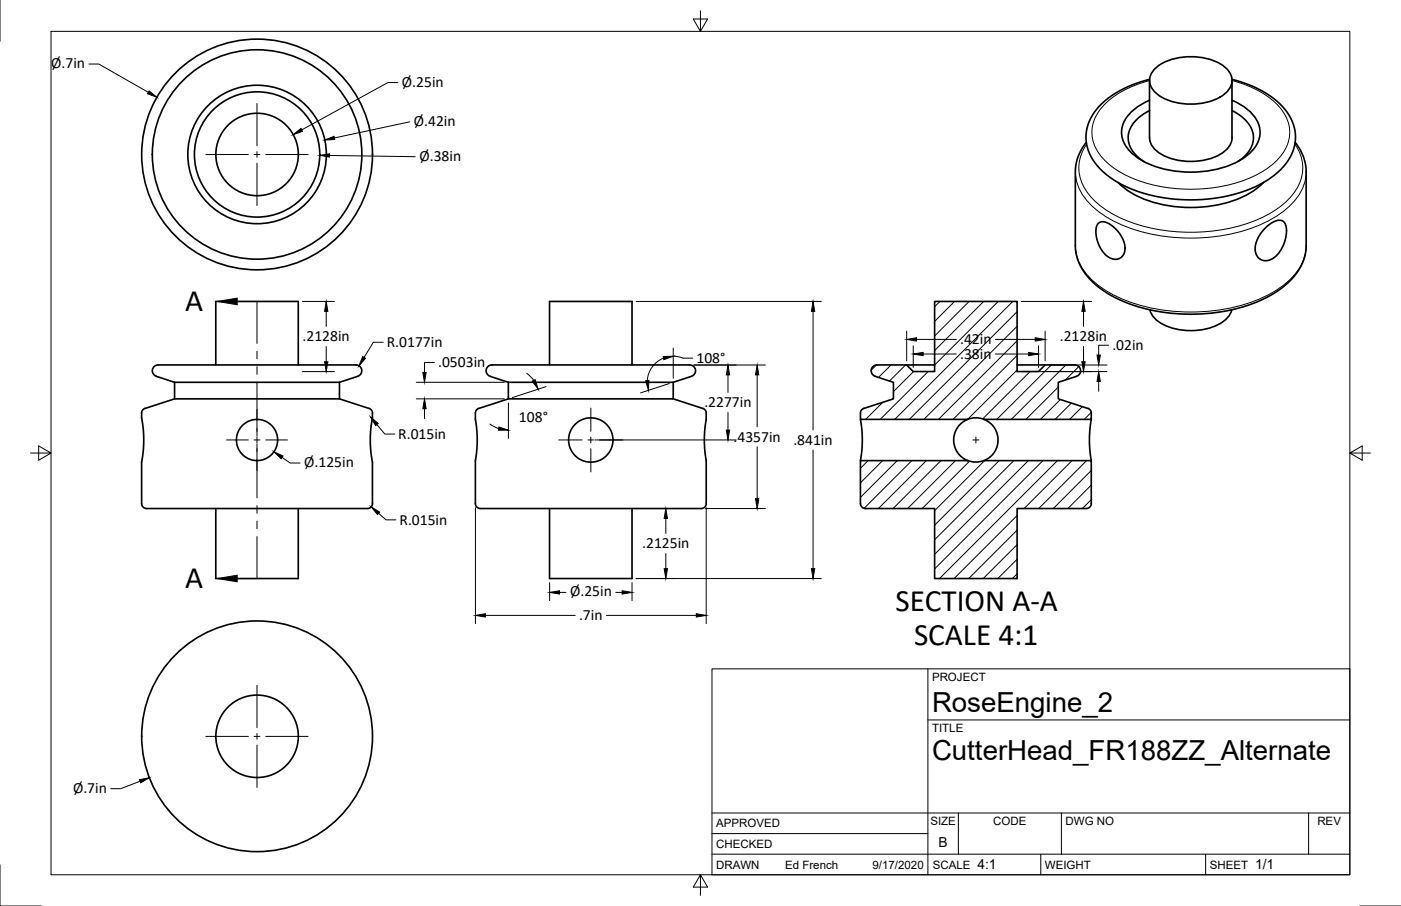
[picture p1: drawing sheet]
<svg xmlns="http://www.w3.org/2000/svg" width="432mm" height="279mm" viewBox="0 0 432 279" stroke-linecap="round" stroke-linejoin="round" font-family="sans-serif">
<!-- layer: Visible -->
<g fill="none" stroke="#000" stroke-width=".51">
<path d="M354.3 24.8v17.7a7.3 7.3 0 0 0 5.5 6 19.4 19.4 0 0 0 17.7-1.9 5.7 5.7 0 0 0 2.2-4.1v-17.7M354.3 24.5l-5 1.5-4.4 2.1-3.5 2.3-2.9 2.7-2.3 3.3-1.2 3.2-.3 3.5 .7 3.3 1.3 2.7 2.3 2.9 3.3 2.8 4 2.4 3.9 1.7 5.5 1.5 4.9 .9 5.6 .3 5.2-.1 5.5-.8 5.2-1.3 4.4-1.6 4.6-2.6 3.4-2.7 2.4-2.8 1.6-3 .7-3.4-.1-3.3-1.1-3.2-2.1-3.2-3.1-3-3.7-2.5-4.5-2.1-4.9-1.5M354.3 34.1a10.2 10.2 0 0 0-6.6 8.6 9.2 9.2 0 0 0 4.9 7.2M354.3 30.9a13.5 13.5 0 0 0-8.4 8.3 8.8 8.8 0 0 0 4.2 9.1 31.7 31.7 0 0 0 24 4.1 20.7 20.7 0 0 0 12.5-6.8 8 8 0 0 0-1.6-11.5 19 19 0 0 0-5.3-3.2M356.1 21.1a18.4 18.4 0 0 1 16.4-2.9 9.6 9.6 0 0 1 7 5.3 5.7 5.7 0 0 1-3.5 6.5 19.6 19.6 0 0 1-19-.7 5 5 0 0 1-.9-8.2zM379.7 34.1a10.2 10.2 0 0 1 6.6 8.6 9.2 9.2 0 0 1-4.9 7.2M334.8 43.9l-1.3 1.8-1.2 2.6-.6 2-.3 2.2v24.1l.8 3.5 1.3 2.8 2.6 3.4 2.6 2.3 3.5 2.4 3.9 1.9 4.8 1.7 5.1 1.3 5.4 .7 5.2 .3 6-.3 4.5-.6 6-1.4 4.4-1.5 4.3-2.1 3.2-2.1 2.9-2.6 2.3-2.9 1.5-3.1 .8-3.7 .1-24.1-.3-2.2-.6-2-1.2-2.6-1.3-1.8M344.7 56.3a29 29 0 0 0 18.6 7.5 36.4 36.4 0 0 0 24.1-5.7l2-1.8M338.4 69l1.2-.6 1.8 .4 2 1.4 1.7 1.8 1.1 2.1 .6 2.5-.4 1.8-1 1.1-1.3 .5-1.3-.2-1.4-.7-1.5-1.5-1.3-2.4-.7-2.3-.1-2.4zM390.1 70.2l2.4-1.8 2.1-.5 .9 .3 .5 .7 .5 2.5-.6 3.3-1.6 3.1-1.9 1.9-1.3 .6-1.1 .1-1.3-.3-1-.8-.7-1.3-.2-1.4 .4-2 .6-1.4zM354.4 95.5a8.3 8.3 0 0 0 5.9 5.3 19 19 0 0 0 17.4-2.2 5.8 5.8 0 0 0 1.9-3.1M48.7 112.5h53.2a39.1 39.1 0 0 1 8.8 .3 1.79 1.79 0 0 1 .8 1.8 1.79 1.79 0 0 1-1.2 1.4l-5.7 1.9"/>
<path d="M48.7 112.5a1.79 1.79 0 0 0-1.7 1.6 1.79 1.79 0 0 0 1.2 1.9l5.6 1.9M53.8 117.9h50.8M53.8 117.9v5.1M66.5 112.5v-19.5h25.4v19.5M104.6 117.9v5.1M151.6 112.5h53.1a39.1 39.1 0 0 1 8.8 .3 1.79 1.79 0 0 1 .9 1.8 1.79 1.79 0 0 1-1.3 1.4l-5.6 1.9M151.6 112.5a1.79 1.79 0 0 0-1.8 1.6 1.79 1.79 0 0 0 1.3 1.9l5.6 1.9M156.7 117.9h50.8M156.7 117.9v5.1M169.4 112.5v-19.5h25.4v19.5M207.5 117.9v5.1M279.4 112.5h8.7"/>
<path d="M313.5 112.5h8.6M44.7 125.9l-.6 .4a2.78 2.78 0 0 0-.5 2.6l.7 5.8-.1 3.9-.6 3.9v12.8M53.8 123h50.8M53.8 123l-9.1 3M104.6 123l9.1 3M113.7 125.9l.7 .4a2.72 2.72 0 0 1 .4 2.6l-.7 5.8 .1 3.9 .6 3.9v12.8M147.6 125.9l-.9 .7-.2 .8 .6 7.4-.1 3.8-.5 3.4v13.3M156.7 123h50.8M156.7 123l-9.1 3M207.5 123l9.1 3M216.6 125.9l.9 .7 .2 .8-.6 7.4 .1 3.8 .5 3.4v13.3M265.2 129.3l.6 5.5-.1 3.8-.5 3.4"/>
<path d="M266.3 126l9.1-3v-5.1l-5.7-1.9a1.79 1.79 0 0 1-1.2-1.9 1.79 1.79 0 0 1 1.8-1.6h9.1l2.1 2.1h6.6v-21.6h25.4v21.6h6.6l2-2.1h9.2a1.79 1.79 0 0 1 1.7 1.5 1.79 1.79 0 0 1-1.2 2l-5.6 1.9v5.1l9.1 3M266.3 125.9l-.7 .4-.4 .7v2.3h33M298.2 129.3l-1.7 1-1.3 1.4-.9 1.8-.4 1.8 .2 1.8 .8 2.1 1.4 1.7 1.9 1.1h-33v13.3M298.2 129.3l1.5-.4h1.4l2.2 .4M303.3 129.3l1.7 1 1.3 1.4 1 1.8 .3 1.8-.1 1.8-.9 2.1-1.4 1.7-1.9 1.1h33v13.3M335.3 125.9l.6 .4 .4 .7v2.3h-33M336.3 129.3l-.5 5.5 .1 3.8 .4 3.4M66.5 156.8v21.6h25.4v-21.6M114.8 155.3a2.12 2.12 0 0 1-2.6 1.5h-66a2.09 2.09 0 0 1-2.6-1.5M169.4 156.8v21.6h25.4v-21.6M217.7 155.3a2.12 2.12 0 0 1-2.6 1.5h-66a2.09 2.09 0 0 1-2.6-1.5M265.2 155.3a1.53 1.53 0 0 0 1.5 1.5h21.4v21.6h25.4v-21.6h21.3a1.53 1.53 0 0 0 1.6-1.5"/>
<path d="M298.2 142l1.5 .4 1.4 .1 2.2-.5"/>
<circle cx="79.2" cy="47.6" r="35.6"/>
<circle cx="79.2" cy="47.6" r="21.3"/>
<circle cx="79.2" cy="47.6" r="19.3"/>
<circle cx="79.2" cy="47.6" r="12.7"/>
<circle cx="79.2" cy="47.6" r="32.3"/>
<circle cx="79.2" cy="135.7" r="6.3"/>
<circle cx="182.1" cy="135.7" r="6.8"/>
<circle cx="79.2" cy="227.1" r="12.7"/>
<circle cx="79.2" cy="227.1" r="35.6"/>
</g>
<!-- layer: Visible Narrow -->
<path d="M354.3 24.8a27.3 27.3 0 0 0-15.5 9.3 11.2 11.2 0 0 0 1.5 15.2 34.2 34.2 0 0 0 20.1 8.6 45.9 45.9 0 0 0 29.6-5.6 14.3 14.3 0 0 0 7.5-11.8 14 14 0 0 0-6.9-10.8 34 34 0 0 0-10.9-4.9M331.4 52.9a15.6 15.6 0 0 0 7.2 12.4 47.5 47.5 0 0 0 28.4 8.1 48.5 48.5 0 0 0 28.4-8.1 16.1 16.1 0 0 0 7.2-12.4M334.9 44.4a12.6 12.6 0 0 0 1.6 16.6 37.7 37.7 0 0 0 21.8 10 53.3 53.3 0 0 0 33.4-5.4 19.1 19.1 0 0 0 9.5-11.3 12.2 12.2 0 0 0-2.1-9.9M331.4 75.7a15.6 15.6 0 0 0 7.2 12.4 47.5 47.5 0 0 0 28.4 8.1 48.5 48.5 0 0 0 28.4-8.1 16.1 16.1 0 0 0 7.2-12.4" fill="none" stroke="#000" stroke-width=".31"/>
<!-- layer: Border -->
<path d="M0 0v12.7M15.7 9.7h400.3v260.1h-400.3zM215.9 3.3v6.4l-2.2-3.8h4.4l-2.2 3.8M9.4 139.7h6.3l-3.8-2.2v4.4l3.8-2.2M416 139.7l3.8 2.2v-4.4l-3.8 2.2h6.4M0 266.7v12.7h12.7M215.9 269.8l2.2 3.8h-4.4l2.2-3.8v6.3M419.1 279.4h12.7" fill="none" stroke="#000" stroke-width=".31"/>
<!-- layer: Titleblock -->
<path d="M219.4 206.3h196.6v63.5h-196.6zM286 206.3v63.5M286 222h130M219.4 257.1h66.6M219.4 250.7h196.6M295.4 250.7v12.7M327.1 250.7v12.7M403.3 250.7v12.7M219.4 263.4h196.6M320.8 263.4v6.4M371.6 263.4v6.4" fill="none" stroke="#000" stroke-width=".31"/>
<!-- layer: Center Lines -->
<g fill="none" stroke="#000" stroke-width=".31">
<path d="M79.2 31.9v13.1M63.5 47.6h13M78.3 47.6h1.8M79.2 46.8v1.7M79.2 50.3v13.1M81.9 47.6h13.1M69.8 135.7h6.7M78.3 135.7h1.8M79.2 126.3v6.7M79.2 134.8v1.8M79.2 138.4v6.7M81.9 135.7h6.7"/>
<path d="M172.2 135.7h7.2M181.2 135.7h1.8M182.1 125.8v7.2M182.1 134.8v1.8M182.1 138.4v7.2M184.8 135.7h7.2M299.9 135.7h1.8M300.8 134.8v1.8M79.2 211.3v13.1M63.5 227.1h13M78.3 227.1h1.8M79.2 226.2v1.8"/>
<path d="M79.2 229.8v13M81.9 227.1h13.1"/>
</g>
<!-- layer: Dimensions -->
<g fill="none" stroke="#000" stroke-width=".31">
<path d="M27.4 19.7h3.1l15.2 8.8M122.6 25.5h-3.1l-26.5 14.5M126.3 37.6l-23.2 4.9M101.6 47.9l26.4 .4M93.2 93h9.9M100.5 96v4.7M196.1 93h57M250.6 96v36.6M314.7 93h21.8M333.9 96v4.7M93.2 114.6h9.9M100.5 106.9v4.6"/>
<path d="M118.1 105.6h-3l-2.9 4.6M128.3 117.9h27.1M133.9 111.8h-3.1v3.1M162.3 115.1l2.2 2.2M168.3 119.2l-10.4 3.4M204.5 110.4a8 8 0 0 0-5 6.9M206.3 118.3l-8.9 2.9M207.5 107.3v9.3M207.5 109.9l3 .5h3M213.8 112.6h22.1M224.4 115.6v5.4M233.4 115.6v16"/>
<path d="M279.4 102.1v9.2M281.5 106.6v6.7M282.5 104.7h12.2M284.5 109.2h10.2M306.8 109.2h10.2M306.8 104.7h12.3M314.7 114.6h26.5M320.1 106.6v6.7M322.1 102.1v9.2M323.4 112.6h17.8M333.9 106.9v4.6M338.6 117.6v3.1"/>
<path d="M341.7 106.5h-3.1v3M116.2 130.9l2.4 3h3M128.3 123h27.1M130.8 126v3.1M151 130.8l2.7 1.4M156.7 124.3v10.9M183.4 135.7h43.5M224.4 127.2v5.4M233.4 137.8v16M250.6 138.8v36.6M86.9 141.1l2.5 1.7h3.1M116.7 158.3l2.3 2h3"/>
<path d="M146.5 156.6v35.7M196.1 156.8h11.7M205.2 159.9v4.6M217.4 156.8h18.5M217.7 156.6v35.7M169.4 179.7v5.5M194.8 179.7v5.5M196.1 178.4h57M205.2 170.7v4.7M149.6 189.8h27.7M172.4 182.7h2M186.9 189.8h27.7"/>
<path d="M189.8 182.7h1.9M43.2 240.9l-6 2.3h-3.1"/>
</g>
<g fill="#000" stroke="#000" stroke-width=".31">
<path d="M46 28l2.3 2-2.9-1.1zM90.3 41.5l2.5-1.9 .5 .9zM98.5 47.9l3.1-.5v1.1zM100.1 43.2l2.9-1.2 .2 1zM100.5 93l.5 3h-1zM250.6 93l.5 3h-1zM333.9 93l.6 3h-1.1zM100 111.5h1l-.5 3.1zM111.8 110l.8 .5-2 2.3zM130.3 114.9h1l-.5 3zM164 117.5l.9-.4 1 2.9zM199 117.4l1-.1-.1 3.1z"/>
<path d="M204.4 109.9h3.1l-2.9 1zM224.4 112.6l.5 3h-1zM233.4 112.6l.5 3h-1zM279.4 104.7l3.1-.5v1zM281.5 109.2l3-.5v1zM317 108.7l3.1 .5-3.1 .5zM319.1 104.2l3 .5-3 .5zM333.4 111.5h1.1l-.6 3.1zM338.6 114.6l.5 3h-1zM338.1 109.5h1l-.5 3.1zM114.2 128.6l2.4 2-.8 .7zM130.8 123l.5 3h-1z"/>
<path d="M153.8 131.7l2.9 1h-3.1zM223.9 132.6h1l-.5 3.1zM84.4 139.3l2.8 1.3-.6 .9zM114.4 156.3l2.6 1.6-.6 .8zM205.2 156.8l.5 3.1h-1zM232.9 153.8h1l-.5 3zM204.7 175.4h1l-.5 3zM250.1 175.4h1l-.5 3zM146.5 189.8l3.1-.5v1zM169.4 182.7l3-.5v1zM191.7 182.2l3.1 .5-3.1 .5zM214.6 189.3l3.1 .5-3.1 .5z"/>
<path d="M43 240.5l3-.7-2.7 1.6z"/>
</g>
<!-- layer: Hatching -->
<g fill="none" stroke="#000" stroke-width=".31">
<path d="M289.7 93l-1.6 1.6M294.2 93l-6.1 6.1M298.7 93l-10.6 10.6M303.2 93l-15.1 15.1M307.7 93l-19.6 19.6M312.1 93l-36.3 36.3M313.5 96.1l-33.2 33.2M270.1 112.6l-1.6 1.6M274.6 112.6l-3.8 3.8M279.1 112.6l-4.9 4.9M281.6 114.6l-6.2 6.2M286 114.6l-14.7 14.7"/>
<path d="M313.5 100.6l-28.7 28.7M313.5 105.1l-24.2 24.2M313.5 109.6l-19.7 19.7M313.5 114.1l-15.3 15.2M317.5 114.6l-14.6 14.6M324 112.6l-16.8 16.7M326.2 119.4l-10 9.9M328.5 112.6l-16.8 16.7M332.5 113.1l-4.2 4.1M272.1 124.1l-5.3 5.2M326.8 123.2l-6.1 6.1M330.2 124.3l-5 5"/>
<path d="M333.6 125.4l-3.9 3.9M336.3 127.2l-2.1 2.1M267.6 142l-2.4 2.4M272.1 142l-6.9 6.9M276.6 142l-11.4 11.4M281.1 142l-14.8 14.8M285.5 142l-14.8 14.8M290 142l-14.7 14.8M294.5 142l-14.8 14.8M298.8 142.2l-14.6 14.6M303.5 142l-15.4 15.5M308 142l-19.9 19.9"/>
<path d="M312.5 142l-24.4 24.4M313.5 159l-19.4 19.4M317 142l-28.9 28.9M321.5 142l-33.4 33.4M325.9 142l-36.3 36.4M330.4 142l-14.7 14.8M334.9 142l-14.8 14.8M336.3 145.1l-11.7 11.7M336.3 149.6l-7.2 7.2M336.3 154.1l-2.7 2.7M313.5 163.5l-14.9 14.9M313.5 168l-10.5 10.4"/>
<path d="M313.5 172.5l-6 5.9M313.5 177l-1.5 1.4"/>
</g>
<!-- layer: Annotations -->
<path d="M73.1 93h6.1v12.9M79.2 108.3v2.4M79.2 113.1v2.3M79.2 117.8v11.9M79.2 132.1v2.4M79.2 136.9v2.4M79.2 141.6v11.9M79.2 155.9v2.4M79.2 160.7v2.4M79.2 165.5v12.9h-6.1" fill="none" stroke="#000" stroke-width=".31"/>
<path d="M67 93l6.1-1.1v2.1zM67 178.4l6.1-1v2z" fill="#000" stroke="#000" stroke-width=".31"/>
<g font-size="9.6">
<text x="57.1" y="96">A</text>
<text x="57.1" y="181.4">A</text>
<text x="276" y="188.6">SECTION A-A</text>
<text x="281.7" y="198.8">SCALE 4:1</text>
</g>
<g font-size="8.5">
<text x="287.3" y="219.5">RoseEngine_2</text>
<text x="287.3" y="234.5">CutterHead_FR188ZZ_Alternate</text>
</g>
<g font-size="4.8">
<text x="15.8" y="21">Ø.7in</text>
<text x="123.9" y="26.7">Ø.25in</text>
<text x="127.6" y="38.8">Ø.42in</text>
<text x="129.3" y="49.6">Ø.38in</text>
<text x="93.2" y="105.3">.2128in</text>
<text x="119.2" y="107">R.0177in</text>
<text x="295.9" y="106.2">.42in</text>
<text x="326.6" y="105.3">.2128in</text>
<text x="342.8" y="107.9">.02in</text>
<text x="135" y="113.3">.0503in</text>
<text x="214.7" y="112">108°</text>
<text x="295.9" y="110.7">.38in</text>
<text x="217.1" y="125.6">.2277in</text>
<text x="160" y="130.2">108°</text>
<text x="122.8" y="135.4">R.015in</text>
<text x="226.1" y="136.2">.4357in</text>
<text x="244.5" y="137.2">.841in</text>
<text x="93.8" y="144">Ø.125in</text>
<text x="123.1" y="161.8">R.015in</text>
<text x="197.9" y="169.1">.2125in</text>
<text x="175.7" y="183.9">Ø.25in</text>
<text x="178.5" y="191.3">.7in</text>
<text x="22.5" y="244.5">Ø.7in</text>
</g>
<g font-size="4.3">
<text x="289.3" y="261.2">B</text>
<text x="301.2" y="268.1">4:1</text>
<text x="386.8" y="268.1">1/1</text>
</g>
<g font-size="3.5">
<text x="287.3" y="210.1">PROJECT</text>
<text x="287.3" y="225.8">TITLE</text>
<text x="220.7" y="255.2">APPROVED</text>
<text x="286.7" y="254.5">SIZE</text>
<text x="306.1" y="254.5">CODE</text>
<text x="328.4" y="254.5">DWG NO</text>
<text x="406" y="254.5">REV</text>
<text x="220.7" y="261.5">CHECKED</text>
<text x="220.7" y="267.9">DRAWN</text>
<text x="242" y="267.9">Ed French</text>
<text x="268.9" y="267.9">9/17/2020</text>
<text x="287.5" y="267.9">SCALE</text>
<text x="322.1" y="267.9">WEIGHT</text>
<text x="372.9" y="267.9">SHEET</text>
</g>
</svg>
